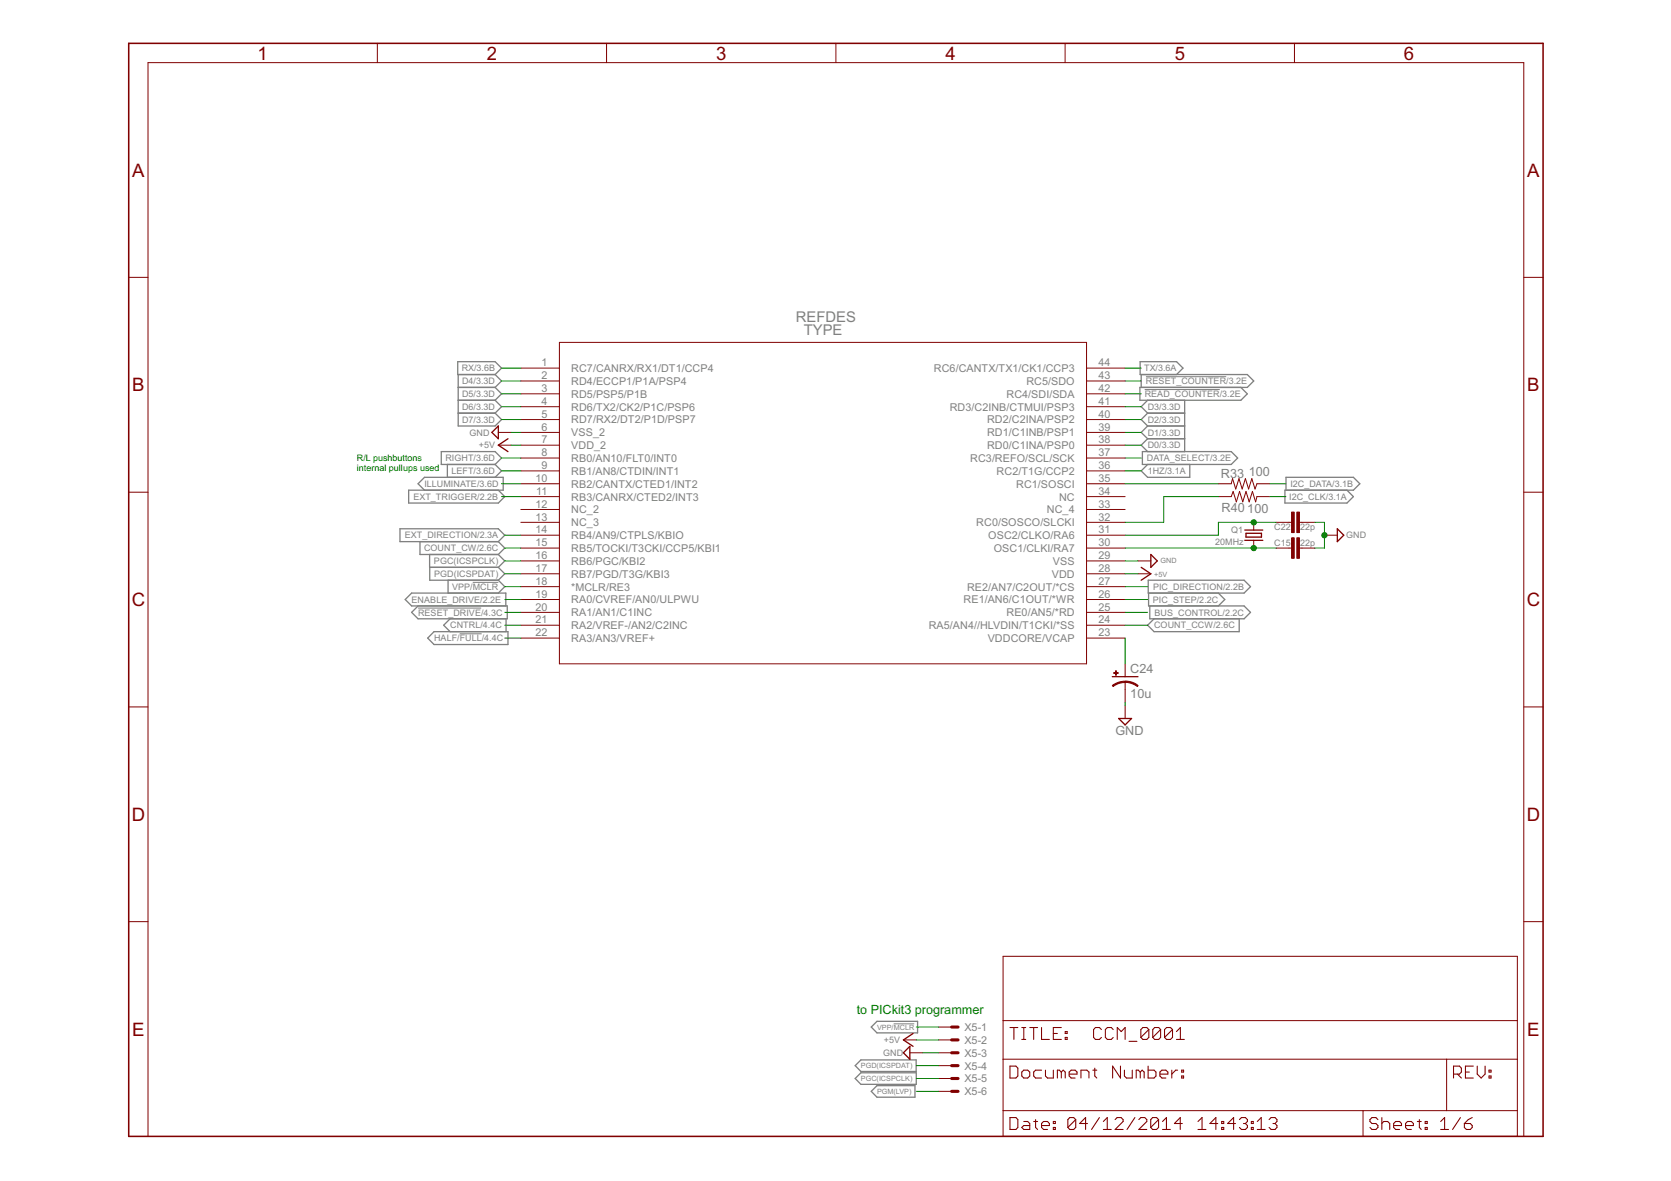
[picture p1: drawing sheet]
<svg xmlns="http://www.w3.org/2000/svg" width="297mm" height="210mm" viewBox="0 0 297 210" stroke-linecap="round" stroke-linejoin="round" font-family="sans-serif">
<g fill="none" stroke="#808080" stroke-width=".23">
<path d="M81.4 64.3h6.6l1.2 1.1-1.2 1.2h-6.6zM81.4 66.6v9.1h6.6l1.2-1.1-1.2-1.2M81.4 73.4h6.6M81.4 71.1h6.6M81.4 68.9h6.6M88 66.6l1.2 1.1-1.2 1.2M88 68.9l1.2 1.1-1.2 1.1M88 71.1l1.2 1.2-1.2 1.1M202.9 66.6v2.3M204 78l-1.1 1.1 1.1 1.2M204 78h6.6M204 75.7l-1.1 1.2 1.1 1.1"/>
<path d="M204 75.7h6.6M204 73.4l-1.1 1.2 1.1 1.1M204 73.4h6.6M204 71.1l-1.1 1.2 1.1 1.1M209.1 66.6l1.2-1.2-1.2-1.1h-6.4v2.3h19l1.2 1.1-1.2 1.2h-19.1v2.2h18l1.1-1.1-1.1-1.1M210.6 71.1v9.2M71.1 94h17.5l1.1 1.1-1.1 1.2h-17.5zM74.7 96.3v2.3h13.9M75.5 87.1l-1.2-1.1 1.2-1.2h14v2.3h-16.9v2.3h16l1.1-1.1-1.1-1.2M76.4 98.6v2.2h12.2M78.4 80.3h9.6l1.2 1.1-1.2 1.1h-9.6zM79.5 82.5v2.3"/>
<path d="M88 82.5l1.2 1.2-1.2 1.1M88.6 98.6l1.1 1.1-1.1 1.1M88.6 96.3l1.1 1.1-1.1 1.2M203.1 80.3h15.8l1.1 1.1-1.1 1.1h-15.8zM204 82.5l-1.1 1.2 1.1 1.1h7.5v-2.3M228.6 87.1v-2.3h12l1.1 1.2-1.1 1.1h-12.2v2.3h11l1.2-1.1-1.2-1.2M74.3 107.7l-1.1 1.1 1.1 1.2h15.9v-2.3h-17l-1.2-1.1 1.2-1.2h16.7v2.3M76.4 100.8v2.3h12.2M77.2 112.3h13.1v2.3h-13.1l-1.2-1.2zM79.7 103.1v2.3M80 110l-1.1 1.1 1.1 1.2M88.6 103.1l1.1 1.2-1.1 1.1"/>
<path d="M88.6 100.8l1.1 1.2-1.1 1.1M90 110v2.3M204.1 103.1h17l1.2 1.2-1.2 1.1h-17zM204.2 105.4v2.3h16.9l1.2 1.1-1.2 1.2h-16.7v-2.3M205.1 110l-1.1 1.1 1.1 1.2h15.2v-2.3M216.6 105.4l1.1 1.2-1.1 1.1M152 189.4l1-1h9.9v2h-9.9zM152 191.7l1-1h9.9v2h-9.9zM154.9 182.5l1-1h7.2v2.1h-7.2zM154.9 194l1-1h6.7v2h-6.7z"/>
</g>
<path d="M203.5 69.2h13.3M203.7 67h14.3M74.3 108.1h11.2M81.7 112.6h3.9M84 103.5h4.6M158.9 182h3.6" fill="none" stroke="#808080" stroke-width=".18"/>
<path d="M87.4 76.9l1.2-1.2v2.3zM90.3 78l-1.7 1.1 1.7 1.2M204.6 98.6l1.1 1.1-1.1 1.1zM221.3 94.2h3.2M221.3 96h3.2M221.5 94.8h2.7v.7h-2.7zM237.7 94l1.2 1.1-1.2 1.2zM202.9 100.8l1.7 1.2-1.7 1.1M197.7 120.3h4.6M198.9 127.7h2.2l-1.1 1.1zM161.7 186v2.3l-1.1-1.2zM162.3 183.7l-1.7 1.1 1.7 1.2" fill="none" stroke="#800000" stroke-width=".23"/>
<g fill="none" stroke="#800000" stroke-width=".18">
<path d="M67.1 7.7v3.4M107.8 7.7v3.4M148.6 7.7v3.4M189.3 7.7v3.4M230.1 7.7v3.4M22.9 49.3h3.4M270.9 49.3h3.4M88.6 76.9h2.3M88.6 79.1h2.3M92.6 76.9h6.8M92.6 79.1h6.8M92.6 65.4h6.8"/>
<path d="M92.6 67.7h6.8M92.6 70h6.8M92.6 72.3h6.8M92.6 74.6h6.8M99.4 60.9h93.7v57.1h-93.7zM193.1 76.9h6.9M193.1 79.1h6.9M193.1 65.4h6.9M193.1 67.7h6.9M193.1 70h6.9M193.1 72.3h6.9M193.1 74.6h6.9"/>
<path d="M22.9 87.5h3.4M92.6 95.1h6.8M92.6 97.4h6.8M92.6 92.8h6.8M92.6 99.7h6.8M92.6 81.4h6.8M92.6 83.7h6.8M92.6 86h6.8M92.6 88.3h6.8M92.6 90.6h6.8M193.1 95.1h6.9M193.1 97.4h6.9"/>
<path d="M193.1 92.8h6.9M193.1 99.7h6.9M193.1 81.4h6.9M193.1 83.7h6.9M193.1 86h6.9M193.1 88.3h6.9M193.1 90.6h6.9M202.3 99.7h2.3M216.6 86h2.3l.2-.9 .6 1.8 .5-1.8 .6 1.8 .6-1.8 .6 1.8 .5-1.8 .6 1.8 .3-.9h2.3M216.6 88.3h2.3l.3-.9 .6 1.8 .5-1.8 .6 1.8 .6-1.8 .6 1.8 .5-1.8 .6 1.8 .2-.9h2.3M222.9 92.8v1.4M222.9 96v1.4"/>
<path d="M226.9 97.4h2.7M226.9 92.8h2.7M231 97.4h2.7M231 92.8h2.7M235.4 95.1h2.3M270.9 87.5h3.4M92.6 102h6.8M92.6 104.3h6.8M92.6 106.6h6.8M92.6 108.8h6.8M92.6 111.1h6.8M92.6 113.4h6.8"/>
<path d="M193.1 102h6.9M193.1 104.3h6.9M193.1 106.6h6.9M193.1 108.8h6.9M193.1 111.1h6.9M193.1 113.4h6.9M200 118v2.3M202.3 102h2.3M22.9 125.6h3.4M200 121.2v3.6M200 125.4v2.3M270.9 125.6h3.4"/>
<path d="M22.9 163.8h3.4M178.3 170h91.4v32h-91.4zM270.9 163.8h3.4M160.6 184.8h2.3M161.7 187.1h2.3M166.9 184.8h2.3M166.9 187.1h2.3M166.9 182.5h2.3M166.9 189.4h2.3M166.9 191.7h2.3M166.9 194h2.3M178.3 188.3h91.4"/>
<path d="M178.3 197.4h91.4M178.3 181.4h91.4M242.3 197.4v4.6M257.2 188.3v9.1M26.3 202v-190.9h244.6v190.9"/>
</g>
<g fill="#800000" stroke="#800000" stroke-width=".18">
<path d="M200 121.1h.3a3.5 3.5 0 0 1 2 .8l-.1 .1-.8-.4-1.4-.3z" fill-rule="evenodd"/>
<path d="M197.7 121.8l1.1-.5 1.2-.2v.2l-.9 .1-1.2 .6z" fill-rule="evenodd"/>
</g>
<g fill="#800000" stroke="#800000" stroke-width=".18">
<path d="M198 119.5h.8v.2h-.8z"/>
<path d="M198.3 119.2h.1v.8h-.1z"/>
<path d="M229.6 95.6h.5v3.6h-.5z"/>
<path d="M230.5 95.6h.5v3.6h-.5z"/>
<path d="M229.6 91h.5v3.7h-.5z"/>
<path d="M230.5 91h.5v3.7h-.5z"/>
</g>
<path d="M22.9 7.7h251.4v194.3h-251.4z" fill="none" stroke="#800000" stroke-width=".28"/>
<g fill="none" stroke="#800000" stroke-width=".19">
<path d="M179.5 189.5h1.1l.3 .3v1.4l-.3 .4h-1.1zM179.5 198.6h1.1l.3 .4v1.4l-.3 .3h-1.1zM179.5 182.6h1.4M180.2 182.6v2.1M181.6 190.5l.4-.3h.7l.3 .3v.7l-.3 .4h-.7l-.4-.4zM181.6 182.6h.7M181.6 184.7h.7M182 199.3h.7l.3 .4v1h-1l-.4-.3 .4-.4h1M182 182.6v2.1M183 182.6h1.4M183.7 199.3h.7M183.7 182.6v2.1"/>
<path d="M184.1 199v1.4l.3 .3M185.1 182.6v2.1h1.4M185.1 190.2h-1l-.4 .3v.7l.4 .4h1M185.8 190.2v1l.4 .4h1v-1.4M187.2 199.3h.4v.4h-.4zM187.2 183.7h.8M188.7 182.6h-1.5v2.1h1.5M188.7 190.5l-.4-.3h-.3v1.4M188.7 190.5l.3-.3 .4 .3v1.1M188.7 190.5v1.1M189.4 184.4h.3v.3h-.3zM189.4 183.3h.3v.4h-.3z"/>
<path d="M190.1 190.9h1.4v-.4l-.4-.3h-.7l-.3 .3v.7l.3 .4h.7M191.2 199v1.4l-.3 .3h-.7l-.4-.3M191.2 199l-.3-.4h-.7l-.4 .4v1.4M191.2 199l-1.4 1.4M192.2 191.6v-1.4h1l.4 .3v1.1M193.3 199.7h-1.4l1.1-1.1v2.1M194.3 190.2h.7M194.6 189.8v1.4l.4 .4M195.4 198.6l-1.4 2.1M195.8 183l-.4-.4h-.7l-.3 .4v1.4l.3 .3h.7l.4-.3M196.1 199.3l.7-.7v2.1M197.9 183l-.4-.4h-.7l-.3 .4v1.4l.3 .3h.7l.4-.3"/>
<path d="M198.2 199l.4-.4h.7l.3 .4v.3l-1.4 1.4h1.4M198.6 184.7v-2.1l.7 .7 .7-.7v2.1M199.2 189.5v2.1l-1.4-2.1v2.1M199.9 190.2v1l.3 .4h1.1v-1.4M200.7 185.1h1.4M201.7 198.6l-1.4 2.1M202.4 199l.4-.4h.7l.4 .4v.3l-1.5 1.4h1.5M202.7 190.5l-.4-.3h-.3v1.4M202.7 190.5v1.1M202.7 190.5l.3-.3 .4 .3v1.1M204.1 189.5v2.1h1l.4-.4v-.7l-.4-.3h-1M204.2 183l-.3-.4h-.7l-.4 .4v1.4"/>
<path d="M204.2 183v1.4l-.3 .3h-.7l-.4-.3M204.2 183l-1.4 1.4M206 199v1.4l-.4 .3h-.7l-.3-.3M206 199l-.4-.4h-.7l-.3 .4v1.4M206 199l-1.4 1.4M206.2 190.9h1.4v-.4l-.4-.3h-.7l-.3 .3v.7l.3 .4h.7M206.3 183l-.3-.4h-.7l-.4 .4v1.4M206.3 183v1.4l-.3 .3h-.7l-.4-.3M206.3 183l-1.4 1.4M206.7 199.3l.6-.7v2.1M208.3 190.2v1.4M208.4 183l-.3-.4h-.7l-.4 .4v1.4"/>
<path d="M208.4 183v1.4l-.3 .3h-.7l-.4-.3M208.4 183l-1.4 1.4M209.1 184.7h1.4M209.1 183.3l.7-.7v2.1M209.3 190.2h-.3l-.7 .7M210.1 191.2h.3v.4h-.3zM210.1 190.2h.3v.3h-.3zM210.2 199.7h-1.4l1-1.1v2.1M213 199.3l.7-.7v2.1M216.5 199.7h-1.4l1-1.1v2.1M217.2 199.3h.3v.4h-.3zM219.6 199.7h-1.4l1.1-1.1v2.1"/>
<path d="M220.3 199l.4-.4h.7l.3 .4v.3l-.3 .4M221 199.7h.4M221.4 199.7l.3 .3v.4l-.3 .3h-.7l-.4-.3M222.4 199.3h.4v.4h-.4zM223.5 199.3l.7-.7v2.1M225.6 199l.4-.4h.7l.3 .4v.3l-.3 .4M226.3 199.7h.4M226.7 199.7l.3 .3v.4l-.3 .3h-.7l-.4-.3M244.9 199l-.3-.4h-.7l-.4 .4v.3l.4 .4h.7l.3 .3v.4l-.3 .3h-.7l-.4-.3M245.6 199.7l.4-.4h.7l.3 .4v1M245.6 198.6v2.1M251.9 199.3h.7"/>
<path d="M252.3 199v1.4l.3 .3M253.3 199.3h.4v.4h-.4zM256.1 199.3l.7-.7v2.1M258.4 190.9h1l.4-.4v-.7l-.4-.3h-1v2.1M259.1 190.9l.7 .7M259.6 198.6l-1.4 2.1M260.3 199.7h1.1l.3 .3v.4l-.3 .3h-.7l-.4-.3zM260.5 190.5h.7M261.7 198.6l-.7 .4-.7 .7M261.9 189.5h-1.4v2.1h1.4M262.6 189.5v1.4l.7 .7 .7-.7v-1.4M264.7 191.2h.3v.4h-.3z"/>
<path d="M264.7 190.2h.3v.3h-.3zM185.1 200h1.4v-.3l-.3-.4h-.7l-.4 .4v.7l.4 .3h.7M187.2 200.4h.4v.3h-.4zM196.1 200.7h1.4M206.7 200.7h1.3M213 200.7h1.4M217.2 200.4h.3v.3h-.3zM222.4 200.4h.4v.3h-.4zM223.5 200.7h1.4M247.7 200h1.4v-.3l-.3-.4h-.7l-.4 .4v.7l.4 .3h.7M249.9 200h1.3v-.3l-.3-.4h-.7l-.3 .4v.7l.3 .3h.7M253.3 200.4h.4v.3h-.4z"/>
<path d="M256.1 200.7h1.4"/>
</g>
<path d="M169.2 182.5h1.1M169.2 184.8h1.1M169.2 187.1h1.1M169.2 189.4h1.1M169.2 191.7h1.1M169.2 194h1.1" fill="none" stroke="#800000" stroke-width=".55"/>
<g fill="none" stroke="#008000" stroke-width=".18">
<path d="M89.2 65.4h3.4M89.2 74.6h3.4M89.2 72.3h3.4M89.2 67.7h3.4M89.2 70h3.4M90.9 76.9h1.7M90.9 79.1h1.7M200 76.9h2.9M200 65.4h2.9M200 79.1h2.9M200 74.6h2.9M200 72.3h2.9"/>
<path d="M200 67.7h2.9M200 70h2.9M89.2 86h3.4M89.2 81.4h3.4M89.2 83.7h3.4M89.2 88.3h3.4M89.7 97.4h2.9M89.7 99.7h2.9M89.7 95.1h2.9M200 97.4h26.9M200 99.7h2.3M200 86h16.6"/>
<path d="M200 81.4h2.9M200 83.7h2.9M216.6 88.3h-9.7v4.5h-6.9M225.7 86h2.9M225.7 88.3h2.9M226.9 92.8h-10.3v2.3h-16.6M233.7 92.8h1.7v4.6h-1.7M89.7 102h2.9M89.7 104.3h2.9M89.7 111.1h2.9M89.7 113.4h2.9M89.7 108.8h2.9"/>
<path d="M89.7 106.6h2.9M200 113.4v4.6M200 102h2.3M200 104.3h4M200 111.1h4M200 108.8h4M200 106.6h4M200 124.8v.6M162.9 184.8h4M162.9 182.5h4M162.9 189.4h4M162.9 191.7h4"/>
<path d="M162.9 194h4M164 187.1h2.9"/>
</g>
<g fill="#008000" stroke="#008000" stroke-width=".18">
<circle cx="235.4" cy="95.1" r=".47"/>
<circle cx="222.9" cy="97.4" r=".47"/>
<circle cx="222.9" cy="92.8" r=".47"/>
</g>
<g font-size="3.7" fill="#800000">
<text x="45.8" y="10.6">1</text>
<text x="86.5" y="10.6">2</text>
<text x="127.3" y="10.6">3</text>
<text x="168.1" y="10.6">4</text>
<text x="208.8" y="10.6">5</text>
<text x="249.6" y="10.6">6</text>
<text x="23.5" y="31.4">A</text>
<text x="271.5" y="31.4">A</text>
<text x="23.5" y="69.6">B</text>
<text x="271.5" y="69.6">B</text>
<text x="23.4" y="107.7">C</text>
<text x="271.4" y="107.7">C</text>
<text x="23.4" y="145.9">D</text>
<text x="271.4" y="145.9">D</text>
<text x="23.5" y="184.1">E</text>
<text x="271.5" y="184.1">E</text>
</g>
<g font-size="2.9" fill="#808080">
<text x="141.5" y="57.2">REFDES</text>
<text x="142.9" y="59.5">TYPE</text>
</g>
<g font-size="2.5" fill="#808080">
<text x="217" y="84.9">R33</text>
<text x="222" y="84.6">100</text>
<text x="217.2" y="90.9">R40</text>
<text x="221.7" y="91.2">100</text>
<text x="200.9" y="119.7">C24</text>
<text x="200.9" y="124">10u</text>
<text x="198.3" y="130.6">GND</text>
</g>
<text font-size="2.5" fill="#008000" x="152.3" y="180.2">to PICkit3 programmer</text>
<g font-size="2.1" fill="#808080">
<text x="96.3" y="65.1">1</text>
<text x="195.3" y="65.1">44</text>
<text x="96.3" y="67.4">2</text>
<text x="96.3" y="69.7">3</text>
<text x="96.3" y="72">4</text>
<text x="101.5" y="66.1">RC7/CANRX/RX1/DT1/CCP4</text>
<text x="101.5" y="68.4">RD4/ECCP1/P1A/PSP4</text>
<text x="101.5" y="70.7">RD5/PSP5/P1B</text>
<text x="166" y="66.1">RC6/CANTX/TX1/CK1/CCP3</text>
<text x="178.9" y="70.7">RC4/SDI/SDA</text>
<text x="182.5" y="68.4">RC5/SDO</text>
<text x="195.3" y="72">41</text>
<text x="195.3" y="69.7">42</text>
<text x="195.3" y="67.4">43</text>
<text x="96.3" y="74.2">5</text>
<text x="96.3" y="76.5">6</text>
<text x="101.5" y="73">RD6/TX2/CK2/P1C/PSP6</text>
<text x="101.5" y="75.2">RD7/RX2/DT2/P1D/PSP7</text>
<text x="101.5" y="77.5">VSS_2</text>
<text x="168.8" y="73">RD3/C2INB/CTMUI/PSP3</text>
<text x="175.5" y="77.5">RD1/C1INB/PSP1</text>
<text x="175.5" y="75.3">RD2/C2INA/PSP2</text>
<text x="195.3" y="76.5">39</text>
<text x="195.3" y="74.2">40</text>
<text x="96.3" y="78.8">7</text>
<text x="96.3" y="81.1">8</text>
<text x="96.3" y="83.4">9</text>
<text x="101.5" y="79.8">VDD_2</text>
<text x="101.5" y="82.1">RB0/AN10/FLT0/INT0</text>
<text x="172.5" y="82.1">RC3/REFO/SCL/SCK</text>
<text x="175.5" y="79.8">RD0/C1INA/PSP0</text>
<text x="195.3" y="83.4">36</text>
<text x="195.3" y="81.1">37</text>
<text x="195.3" y="78.8">38</text>
<text x="95.2" y="85.7">10</text>
<text x="95.3" y="88">11</text>
<text x="101.5" y="84.4">RB1/AN8/CTDIN/INT1</text>
<text x="101.5" y="86.7">RB2/CANTX/CTED1/INT2</text>
<text x="101.5" y="89">RB3/CANRX/CTED2/INT3</text>
<text x="177.2" y="84.4">RC2/T1G/CCP2</text>
<text x="180.6" y="86.7">RC1/SOSCI</text>
<text x="188.3" y="89">NC</text>
<text x="195.3" y="88">34</text>
<text x="195.3" y="85.7">35</text>
<text x="95.2" y="90.2">12</text>
<text x="95.2" y="92.5">13</text>
<text x="95.2" y="94.8">14</text>
<text x="101.5" y="91.2">NC_2</text>
<text x="101.5" y="93.5">NC_3</text>
<text x="101.5" y="95.8">RB4/AN9/CTPLS/KBIO</text>
<text x="173.5" y="93.5">RC0/SOSCO/SLCKI</text>
<text x="175.7" y="95.8">OSC2/CLKO/RA6</text>
<text x="186.1" y="91.2">NC_4</text>
<text x="195.3" y="94.8">31</text>
<text x="195.3" y="92.5">32</text>
<text x="195.3" y="90.2">33</text>
<text x="95.2" y="97.1">15</text>
<text x="95.2" y="99.4">16</text>
<text x="95.2" y="101.7">17</text>
<text x="101.5" y="98.1">RB5/TOCKI/T3CKI/CCP5/KBI1</text>
<text x="101.5" y="100.4">RB6/PGC/KBI2</text>
<text x="176.7" y="98.1">OSC1/CLKI/RA7</text>
<text x="187.2" y="100.4">VSS</text>
<text x="195.3" y="101.7">28</text>
<text x="195.3" y="99.4">29</text>
<text x="195.3" y="97.1">30</text>
<text x="95.2" y="104">18</text>
<text x="95.2" y="106.2">19</text>
<text x="101.5" y="102.7">RB7/PGD/T3G/KBI3</text>
<text x="101.5" y="105">*MCLR/RE3</text>
<text x="101.5" y="107.2">RA0/CVREF/AN0/ULPWU</text>
<text x="171.3" y="107.2">RE1/AN6/C1OUT/*WR</text>
<text x="171.9" y="105">RE2/AN7/C2OUT/*CS</text>
<text x="187" y="102.7">VDD</text>
<text x="195.3" y="106.2">26</text>
<text x="195.3" y="104">27</text>
<text x="95.2" y="108.5">20</text>
<text x="95.2" y="110.8">21</text>
<text x="95.2" y="113.1">22</text>
<text x="101.5" y="109.5">RA1/AN1/C1INC</text>
<text x="101.5" y="111.8">RA2/VREF-/AN2/C2INC</text>
<text x="165.1" y="111.8">RA5/AN4//HLVDIN/T1CKI/*SS</text>
<text x="178.9" y="109.5">RE0/AN5/*RD</text>
<text x="195.3" y="113.1">23</text>
<text x="195.3" y="110.8">24</text>
<text x="195.3" y="108.5">25</text>
<text x="101.5" y="114.1">RA3/AN3/VREF+</text>
<text x="175.6" y="114.1">VDDCORE/VCAP</text>
<text x="171.4" y="183.2">X5-1</text>
<text x="171.4" y="185.5">X5-2</text>
<text x="171.4" y="187.8">X5-3</text>
<text x="171.4" y="190.1">X5-4</text>
<text x="171.4" y="192.4">X5-5</text>
<text x="171.4" y="194.7">X5-6</text>
</g>
<g font-size="1.8" fill="#808080">
<text x="82.1" y="66">RX/3.6B</text>
<text x="203.4" y="66">TX/3.6A</text>
<text x="82.1" y="68.3">D4/3.3D</text>
<text x="82.1" y="70.6">D5/3.3D</text>
<text x="203.5" y="70.6">READ_COUNTER/3.2E</text>
<text x="203.7" y="68.3">RESET_COUNTER/3.2E</text>
<text x="82.1" y="72.8">D6/3.3D</text>
<text x="82.1" y="75.1">D7/3.3D</text>
<text x="83.4" y="77.4">GND</text>
<text x="204" y="77.4">D1/3.3D</text>
<text x="204" y="75.1">D2/3.3D</text>
<text x="204" y="72.8">D3/3.3D</text>
<text x="79.2" y="82">RIGHT/3.6D</text>
<text x="85.1" y="79.7">+5V</text>
<text x="203.9" y="82">DATA_SELECT/3.2E</text>
<text x="204" y="79.7">D0/3.3D</text>
<text x="73.5" y="88.8">EXT_TRIGGER/2.2B</text>
<text x="75.4" y="86.6">ILLUMINATE/3.6D</text>
<text x="80.3" y="84.3">LEFT/3.6D</text>
<text x="204" y="84.3">1HZ/3.1A</text>
<text x="229.2" y="88.8">I2C_CLK/3.1A</text>
<text x="229.4" y="86.6">I2C_DATA/3.1B</text>
<text x="72" y="95.7">EXT_DIRECTION/2.3A</text>
<text x="218.9" y="94.8">Q1</text>
<text x="226.5" y="94.2">C22</text>
<text x="231.1" y="94.2">22p</text>
<text x="239.3" y="95.7">GND</text>
<text x="75.4" y="98">COUNT_CW/2.6C</text>
<text x="77.1" y="100.3">PGC(ICSPCLK)</text>
<text x="216" y="96.8">20MHz</text>
<text x="226.5" y="97.1">C15</text>
<text x="231.1" y="97.1">22p</text>
<text x="73.2" y="107.1">ENABLE_DRIVE/2.2E</text>
<text x="77.2" y="102.6">PGD(ICSPDAT)</text>
<text x="80.4" y="104.8">VPP/MCLR</text>
<text x="204.9" y="107.1">PIC_STEP/2.2C</text>
<text x="205" y="104.8">PIC_DIRECTION/2.2B</text>
<text x="74.3" y="109.4">RESET_DRIVE/4.3C</text>
<text x="77.2" y="114">HALF/FULL/4.4C</text>
<text x="80" y="111.7">CNTRL/4.4C</text>
<text x="205.2" y="111.7">COUNT_CCW/2.6C</text>
<text x="205.2" y="109.4">BUS_CONTROL/2.2C</text>
<text x="157.1" y="185.4">+5V</text>
<text x="157" y="187.7">GND</text>
</g>
<g font-size="1.8" fill="#008000">
<text x="63.4" y="82">R/L pushbuttons</text>
<text x="63.4" y="83.7">internal pullups used</text>
</g>
<g font-size="1.4" fill="#808080">
<text x="206.3" y="100">GND</text>
<text x="205.2" y="102.6">+5V</text>
<text x="155.9" y="183">VPP/MCLR</text>
<text x="153" y="189.9">PGD(ICSPDAT)</text>
<text x="153" y="192.1">PGC(ICSPCLK)</text>
<text x="155.9" y="194.4">PGM(LVP)</text>
</g>
</svg>
